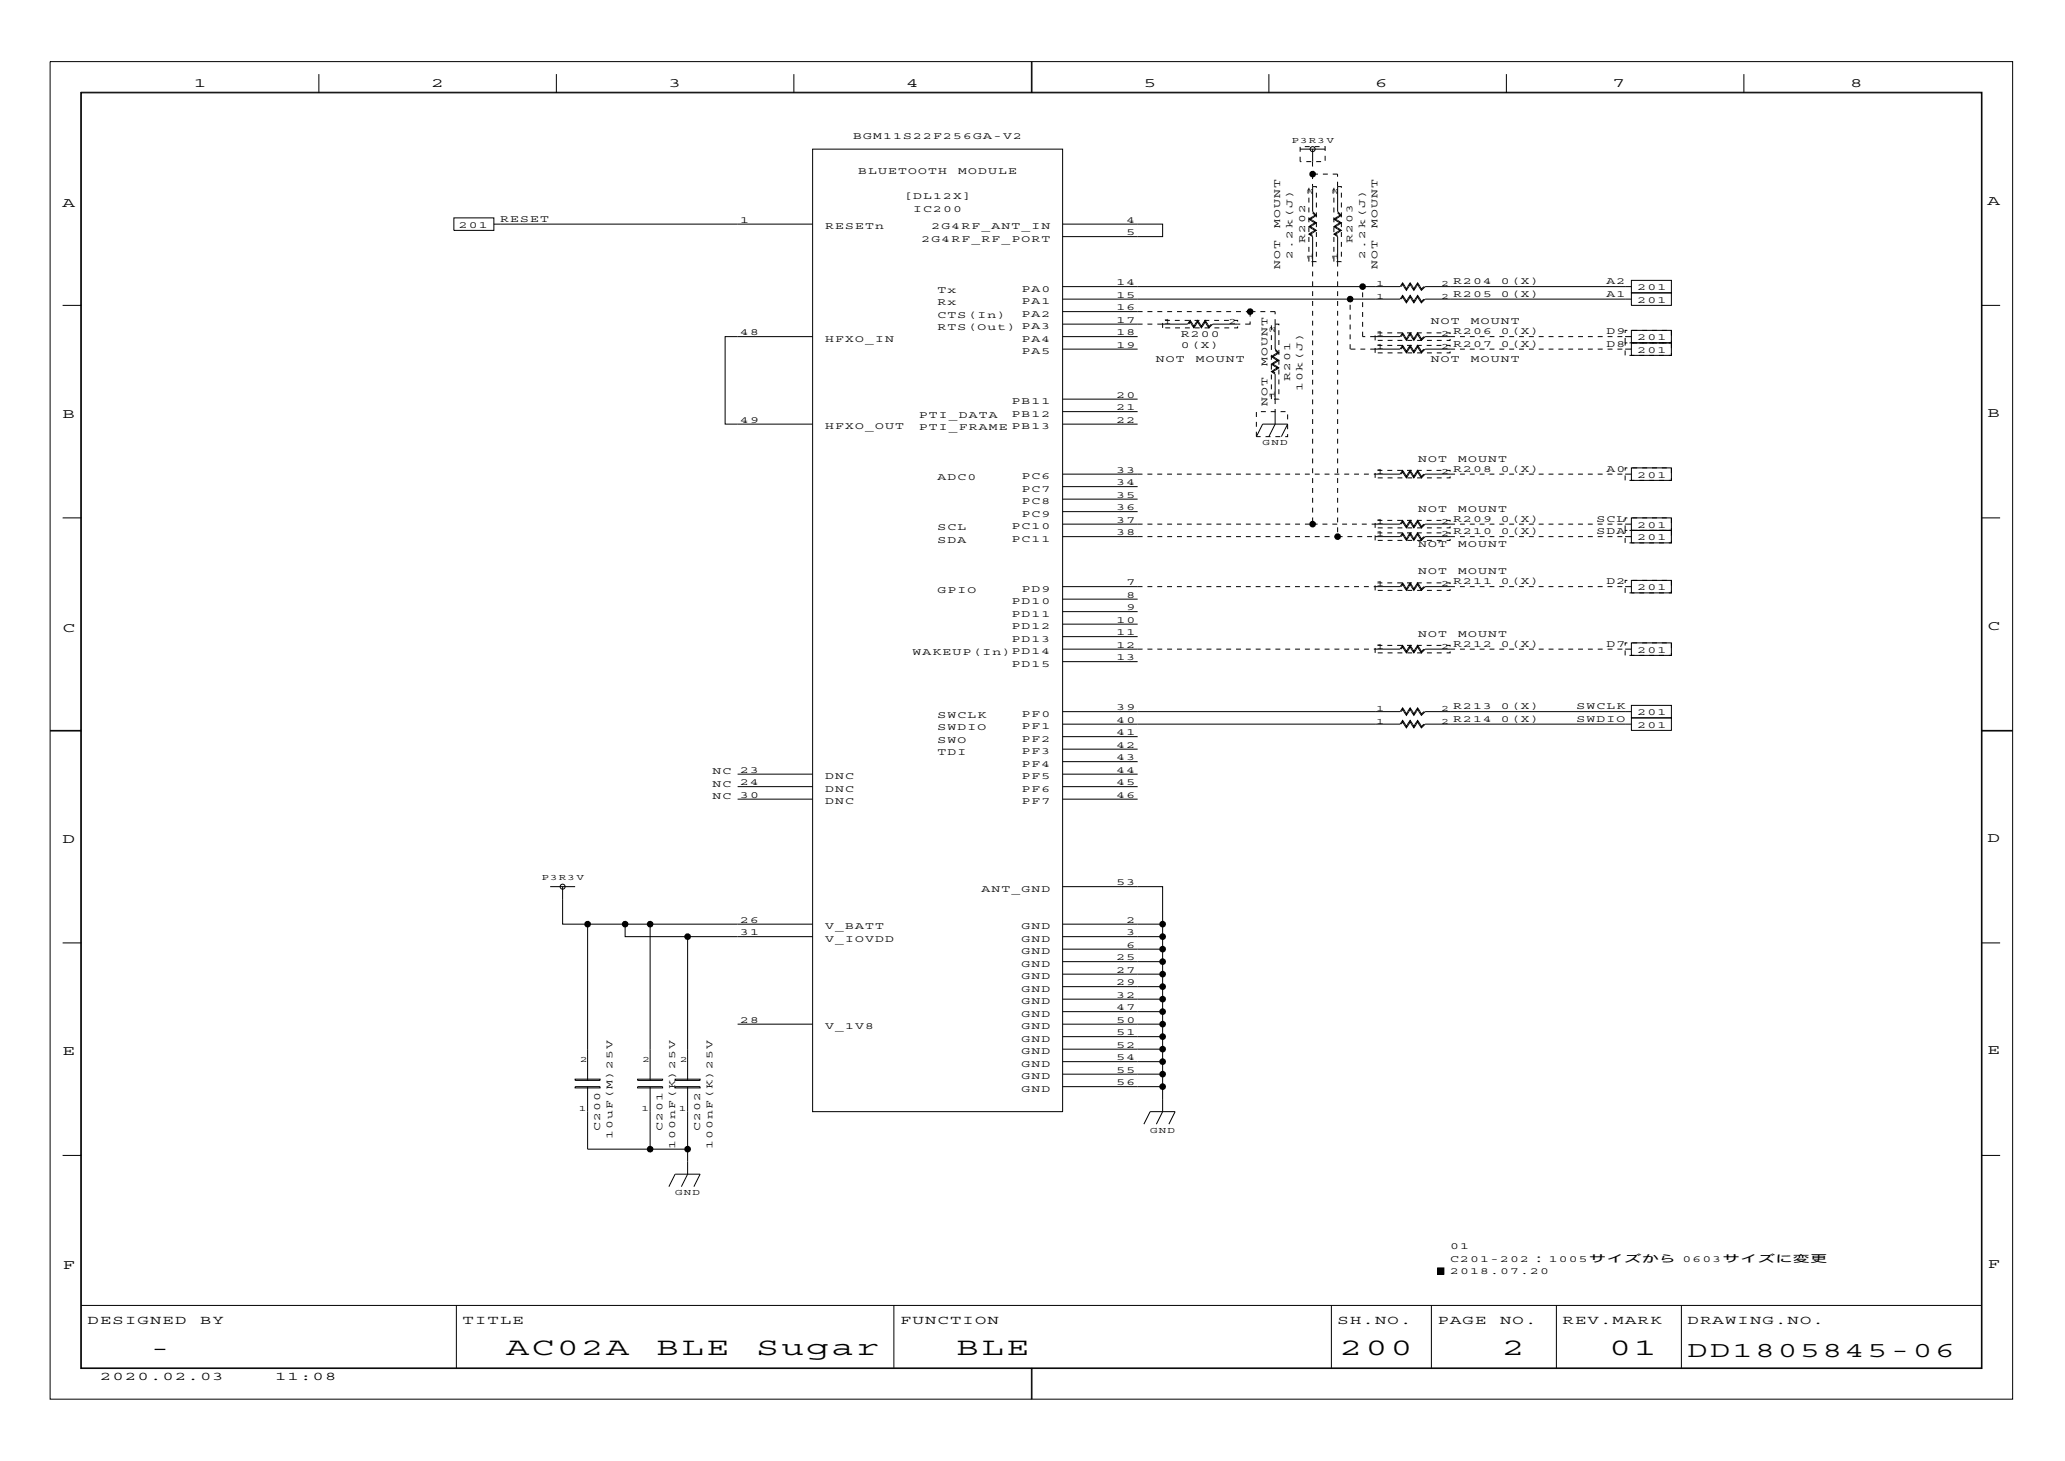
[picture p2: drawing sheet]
<svg xmlns="http://www.w3.org/2000/svg" width="297mm" height="210mm" viewBox="0 0 297 210" stroke-linecap="round" stroke-linejoin="round" font-family="sans-serif">
<g fill="none" stroke="#000" stroke-width=".14">
<path d="M7.2 8.9h282v192.1h-282zM11.6 13.3h273.2v183.3h-273.2zM11.7 13.3h273v183.2h-273zM45.8 10.6v2.7M79.9 10.6v2.7M114.1 10.6v2.7M148.2 8.9v4.4M148.3 8.9v4.4M182.3 10.6v2.7M216.4 10.6v2.7M250.6 10.6v2.7M65.2 31.3h5.8v1.8h-5.8z"/>
<path d="M71 32.2h.9M71.9 32.2h44.9M116.8 21.4h35.9v138.3h-35.9zM152.7 32.2h14.3v1.8h-14.3M186.8 21.4h3.6M186.8 21.1v.7M186.8 22.5v.7h.2M187.5 21.1h.7M187.7 23.2h.7M188.1 27v.7M188.1 28.4v.7M188.1 29.8v.7"/>
<path d="M188.1 31.2v.7M188.1 32.6v.7M188.1 34.1v.7M188.1 35.5v.7M188.1 36.9v.7M188.6 26.4v.4h.5v.2M188.6 24.6v1.1M188.6 23.2v.7M188.6 30.6l.3 .3-.8 .6 .8 .5-.8 .6 .8 .5-.8 .5 .5 .4v4.3M188.6 26.8v3.6l.5 .5-.9 .6 .9 .5-.9 .6 .9 .5-.9 .5 .4 .2M188.6 21.4v1.8M188.6 39v.7"/>
<path d="M188.6 25h.8M188.9 21.1h.7M189.1 23.2h.7M189.1 37.6h-.7M189.1 27.7v.7M189.1 29.1v.7M189.1 30.5v.7M189.1 31.9v.7M189.1 33.3v.7M189.1 34.8v.7M189.1 36.2v.7M190.1 25h.7"/>
<path d="M190.3 21.1h.1v.6M190.4 22.4v.7M191.5 25h.7M191.6 27v.7M191.6 28.4v.7M191.6 29.8v.7M191.6 31.2v.7M191.6 32.6v.7M191.6 34.1v.7M191.6 35.5v.7M191.6 36.9v.7M192.2 26.1v.7h.5v.2"/>
<path d="M192.2 25v.4M192.2 30.6l.3 .3-.9 .6 .9 .5-.9 .6 .9 .5-.9 .5 .6 .4M192.2 26.8v3.6l.5 .5-.9 .6 .9 .5-.9 .6 .9 .5-.9 .5 .4 .2M192.2 34v4.3M192.2 39v.7M192.7 37.6h-.7M192.7 27.7v.7M192.7 29.1v.7M192.7 30.5v.7M192.7 31.9v.7M192.7 33.3v.7M192.7 34.8v.7"/>
<path d="M192.7 36.2v.7M9 43.9h2.7M116.8 48.4h-12.6v12.5h12.6M152.7 48.4h10.7M152.7 50.2h10.7M152.7 57.3h10.7M152.7 59.1h10.7M164.2 44.8h-11.5M164.2 46.6h-11.5M164.9 44.8h.7M164.9 46.6h.7M166.3 44.8h.7"/>
<path d="M166.3 46.6h.7M167 46.4v.7M167 46.6h3.6l.4-.6 .5 .9 .6-.9 .5 .9 .5-.9 .6 .9 .3-.3M167.4 46h.7M167.4 47.1h.7M167.7 44.8h.7M168.8 46h.7M168.8 47.1h.7M169.1 44.8h.7M170.2 46h.7M170.2 47.1h.7M170.5 44.8h.7"/>
<path d="M170.8 46.6l.2-.4 .5 .9 .6-.9 .5 .9 .5-.9 .6 .9 .5-.5h3.6M171.6 46h.7M171.7 47.1h.7M171.9 44.8h.7M173 46h.7M173.1 47.1h.7M173.3 44.8h.8M174.4 46h.8M174.5 47.1h.7M174.8 44.8h.7M175.9 46h.7M175.9 47.1h.7"/>
<path d="M176.2 44.8h.7M177.3 46h.5v.2M177.6 44.8h.7M177.8 46.9v.2h-.5M177.8 46.6h.4M179 44.8h.6v.7M179.6 46.2v.4h-.7M179.7 44.8h.7M180.5 59.2v.7M181.1 44.8h.7M181.2 59.1h.7M182.5 44.8h.7"/>
<path d="M182.6 59.1h.7M182.7 46.7v.7M182.7 48.2v.7M182.7 49.6v.7M182.7 51v.7M182.7 52.4v.7M182.7 53.8v.7M182.7 55.2v.7M182.7 56.6v.7M183.2 46.6h.5v.1M183.2 44.8v.4M183.2 45.9v.7"/>
<path d="M183.2 50.3l.4 .4-.9 .5 .9 .6-.9 .5 .9 .6-.9 .5 .5 .3v4.4M183.2 46.6v3.6l.5 .5-.9 .5 .9 .6-.9 .5 .9 .6-.9 .5 .4 .2M183.2 58.8v2.1l-.9 1.8M183.7 57.3h-.7M183.7 47.4v.7M183.7 48.9v.7M183.7 50.3v.7M183.7 51.7v.7M183.7 53.1v.7M183.7 54.5v.7M183.7 55.9v.7M184 59.1h.7"/>
<path d="M185 59.5v.8M188.6 40.4v.7M188.6 41.8v.7M188.6 43.2v.8M188.6 44.7v.7M188.6 46.1v.7M188.6 47.5v.7M188.6 48.9v.7M188.6 50.3v.7M188.6 51.7v.7M188.6 53.1v.7M188.6 54.6v.7"/>
<path d="M188.6 56v.7M188.6 57.4v.7M188.6 58.8v.7M192.2 40.4v.7M192.2 41.8v.7M192.2 43.2v.8M192.2 44.7v.7M192.2 46.1v.7M192.2 47.5v.7M192.2 48.9v.7M192.2 50.3v.7M192.2 51.7v.7"/>
<path d="M192.2 53.1v.7M192.2 54.6v.7M192.2 56v.7M192.2 57.4v.7M192.2 58.8v.7M194 43v.1M194 43.8v.7M194 45.2v.7M194 46.6v.7M194 48v.7M194 49.5v.7M194 50.2h.7"/>
<path d="M195.4 50.2h.8M195.8 48.4h.4M195.8 41.2v.1M195.8 42v.7M195.8 43.4v.7M195.8 44.8v.7M195.8 46.2v.7M195.8 47.7v.7M197.6 48.2v.7M197.6 50v.7M197.9 49.6h.7M197.9 47.8h.7"/>
<path d="M197.9 50.7h.8M197.9 48.9h.8M199.3 49.6h.7M199.3 47.8h.7M199.4 50.7h.7M199.4 48.9h.7M200.7 49.6h.7M200.7 47.8h.7M200.8 50.7h.7M200.8 48.9h.7M201.2 50.2h-4.3M201.2 50.2l.3-.6 .6 .9 .1-.3"/>
<path d="M201.3 48.4l.2-.4 .6 .9 .5-.9 .5 .9 .6-.9 .5 .9 .6-.5h4.3M201.3 50.2l.2-.4 .6 .9 .3-.5M201.3 43l.2-.4 .6 .9 .5-.9 .5 .9 .6-.9 .5 .9 .6-.5h29.6M201.3 41.2l.2-.4 .6 .9 .5-.9 .5 .9 .6-.9 .5 .9 .6-.5h29.6M202.1 49.6h.8M202.1 47.8h.8M202.2 50.7h.7M202.2 48.9h.7M202.2 50.2l.4-.6 .5 .9 .6-.9 .5 .9 .4-.3M202.4 50.2l.2-.4 .5 .9 .6-.9 .5 .9 .6-.5M203.6 49.6h.7M203.6 47.8h.7"/>
<path d="M203.6 50.7h.7M203.6 48.9h.7M204 48.4l.2 .3 .4-.3M204 48.4l-.3-.6-.6 .9-.5-.9-.5 .9-.6-.9-.3 .6h-4.3M204.6 43l-.4 .3-.5-.9-.6 .9-.5-.9-.5 .9-.6-.9-.3 .6h-48.5M204.6 41.2l-.4 .3-.5-.9-.6 .9-.5-.9-.5 .9-.6-.9-.3 .6h-48.5M204.8 50.2h4.3M205 49.6h.7M205 47.8h.7M205 50.7h.7M205 48.9h.7M206.4 49.6h.7"/>
<path d="M206.4 47.8h.7M206.4 50.7h.7M206.4 48.9h.7M207.8 49.6h.5v.2M207.8 47.8h.5v.2M208.3 50.5v.2h-.5M208.3 48.7v.2h-.5M209.8 50.2h.7M209.8 48.4h.7M211.2 50.2h.7M211.2 48.4h.7M212.6 50.2h.7"/>
<path d="M212.6 48.4h.7M214 50.2h.7M214 48.4h.7M215.4 50.2h.7M215.4 48.4h.7M216.8 50.2h.7M216.8 48.4h.7M218.2 50.2h.7M218.2 48.4h.8M219.7 50.2h.7M219.7 48.4h.7M221.1 50.2h.7"/>
<path d="M221.1 48.4h.7M222.5 50.2h.7M222.5 48.4h.7M223.9 50.2h.7M223.9 48.4h.7M225.3 50.2h.7M225.3 48.4h.7M226.7 50.2h.7M226.7 48.4h.7M228.1 50.2h.7M228.1 48.4h.7M229.6 50.2h.7"/>
<path d="M229.6 48.4h.7M231 50.2h.7M231 48.4h.7M232.4 50.2h.7M232.4 48.4h.7M233.5 48.4h.9M233.5 50.2h.9M233.5 50.4v.7M233.5 48.6v.7M233.8 49.3h-.3v.3M233.8 47.5h-.3v.3M234.1 51.1h.7"/>
<path d="M234.1 49.3h.7M234.4 47.5h5.7v1.8h-5.7zM234.4 49.3h5.7v1.8h-5.7zM234.4 42.1h5.7v1.8h-5.7zM234.4 40.3h5.7v1.8h-5.7zM234.5 49.3h.7M234.5 47.5h.7M235.5 51.1h.7M235.5 49.3h.7M235.9 49.3h.7M235.9 47.5h.7M236.9 51.1h.7"/>
<path d="M236.9 49.3h.7M237.3 49.3h.8M237.3 47.5h.8M238.4 51.1h.7M238.4 49.3h.7M238.8 49.3h.7M238.8 47.5h.7M240.1 50.7v.4h-.3M240.1 49.3v.7M240.1 48.9v.4h-.3M240.1 47.5v.7M284.7 43.9h2.7"/>
<path d="M9 74.4h2.7M152.7 60.9h10.7M152.7 69.9h10.7M152.7 71.7h10.7M152.7 73.5h10.7M152.7 77.1h10.7M163.4 77.1h.8M164.1 68.1h-11.4M164.2 75.3h-11.5M164.9 68.1h.7M164.9 77.1h.7M164.9 75.3h.7"/>
<path d="M166.3 68.1h.7M166.3 77.1h.7M166.3 75.3h.7M167.7 68.1h.7M167.7 77.1h.7M167.7 75.3h.7M169.1 68.1h.7M169.1 77.1h.7M169.1 75.3h.7M170.5 68.1h.7M170.5 77.1h.7M170.5 75.3h.7"/>
<path d="M171.9 68.1h.7M171.9 77.1h.7M171.9 75.3h.7M173.3 68.1h.7M173.3 77.1h.8M173.3 75.3h.8M174.8 68.1h.7M174.8 77.1h.7M174.8 75.3h.7M176.2 68.1h.7M176.2 77.1h.7M176.2 75.3h.7"/>
<path d="M177.6 68.1h.7M177.6 77.1h.7M177.6 75.3h.7M179 68.1h.7M179 77.1h.7M179 75.3h.7M180.4 68.1h.7M180.4 77.1h.7M180.4 75.3h.7M180.5 60.6v.7M180.5 62v.7h.6M180.5 62.7l.9-1.8h3.6l-.9 1.8"/>
<path d="M181.8 68.1h.7M181.8 62.7h.7M181.8 77.1h.7M181.8 75.3h.7M183.2 68.1h.7M183.2 62.7h.7M183.2 77.1h.7M183.2 75.3h.7M184.7 68.1h.7M184.7 77.1h.7M184.7 75.3h.7M185 62.4v.3h-.3"/>
<path d="M185 61v.7M186.1 68.1h.7M186.1 77.1h.7M186.1 75.3h.7M187.5 68.1h.7M187.5 77.1h.7M187.5 75.3h.7M188.6 75.3h.7M188.6 60.2v.7M188.6 61.6v.7M188.6 63v.7M188.6 64.5v.7"/>
<path d="M188.6 65.9v.7M188.6 67.3v.7M188.6 68.7v.7M188.6 70.1v.7M188.6 71.5v.7M188.6 72.9v.7M188.6 74.4v.7M188.9 68.1h.7M188.9 77.1h.7M190 75.3h.7M190.3 68.1h.7M190.3 77.1h.7"/>
<path d="M191.4 75.3h.7M191.7 68.1h.7M191.7 77.1h1.2M192.2 60.2v.7M192.2 61.6v.7M192.2 63v.7M192.2 64.5v.7M192.2 65.9v.7M192.2 67.3v.7M192.2 68.7v.7M192.2 70.1v.7M192.2 71.5v.7"/>
<path d="M192.2 72.9v.7M192.2 74.4v.7M192.2 75.8v.7M192.8 75.3h.7M193.1 68.1h.7M193.6 77.1h.7M194.2 75.3h.8M194.5 68.1h.8M195 77.1h.7M195.7 75.3h.7M196 68.1h.7M196.4 77.1h.7"/>
<path d="M197.1 75.3h.5M197.4 68.1h.2M197.6 77.1h3.6l.3-.5 .6 .9 .5-.9 .5 .9 .6-.9 .5 .9 .4-.4M197.6 75.3h3.6l.3-.5 .6 .9 .5-.9 .5 .9 .6-.9 .5 .9 .4-.4M197.6 68.1h3.6M197.6 68v.7M197.6 75.1v.7M197.6 76.9v.7M197.9 74.8h.7M197.9 76.6h.7M197.9 67.6h.7M197.9 75.8h.8"/>
<path d="M197.9 77.6h.8M197.9 68.7h.8M199.3 74.8h.7M199.3 76.6h.7M199.3 67.6h.7M199.4 75.8h.7M199.4 77.6h.7M199.4 68.7h.7M200.7 74.8h.7M200.7 76.6h.7M200.7 67.6h.7M200.8 75.8h.7"/>
<path d="M200.8 77.6h.7M200.8 68.7h.7M201.2 68.1l.3-.5 .6 .9 .5-.9 .5 .9 .6-.9 .5 .9 .4-.4M201.3 68.1l.2-.3 .6 .9 .5-.9 .5 .9 .6-.9 .5 .9 .6-.6h3.5M201.3 77.1l.2-.4 .6 .9 .5-.9 .5 .9 .6-.9 .5 .9 .6-.5h3.5M201.3 75.3l.2-.4 .6 .9 .5-.9 .5 .9 .6-.9 .5 .9 .6-.5h3.5M202.1 74.8h.8M202.1 76.6h.8M202.1 67.6h.8M202.2 75.8h.7M202.2 77.6h.7M202.2 68.7h.7"/>
<path d="M203.6 74.8h.7M203.6 76.6h.7M203.6 67.6h.7M203.6 75.8h.7M203.6 77.6h.7M203.6 68.7h.7M205 74.8h.7M205 76.6h.7M205 67.6h.7M205 75.8h.7M205 77.6h.7M205 68.7h.7"/>
<path d="M206.4 74.8h.7M206.4 76.6h.7M206.4 67.6h.7M206.4 75.8h.7M206.4 77.6h.7M206.4 68.7h.7M207.8 74.8h.5v.1M207.8 76.6h.5v.1M207.8 67.6h.5v.1M208.3 68.1h.7M208.3 77.1h.7M208.3 75.3h.8"/>
<path d="M208.3 75.6v.2h-.5M208.3 77.4v.2h-.5M208.3 68.5v.2h-.5M209.8 68.1h.7M209.8 77.1h.7M209.8 75.3h.7M211.2 68.1h.7M211.2 77.1h.7M211.2 75.3h.7M212.6 68.1h.7M212.6 77.1h.7M212.6 75.3h.7"/>
<path d="M214 68.1h.7M214 77.1h.7M214 75.3h.7M215.4 68.1h.7M215.4 77.1h.7M215.4 75.3h.7M216.8 68.1h.7M216.8 77.1h.7M216.8 75.3h.7M218.2 68.1h.7M218.2 77.1h.7M218.2 75.3h.7"/>
<path d="M219.7 68.1h.7M219.7 77.1h.7M219.7 75.3h.7M221.1 68.1h.7M221.1 77.1h.7M221.1 75.3h.7M222.5 68.1h.7M222.5 77.1h.7M222.5 75.3h.7M223.9 68.1h.7M223.9 77.1h.7M223.9 75.3h.7"/>
<path d="M225.3 68.1h.7M225.3 77.1h.7M225.3 75.3h.7M226.7 68.1h.7M226.7 77.1h.7M226.7 75.3h.7M228.1 68.1h.7M228.1 77.1h.7M228.1 75.3h.7M229.6 68.1h.7M229.6 77.1h.7M229.6 75.3h.7"/>
<path d="M231 68.1h.7M231 77.1h.7M231 75.3h.7M232.4 68.1h.7M232.4 77.1h.7M232.4 75.3h.7M233.5 77.1h.9M233.5 75.3h.9M233.5 68.1h.9M233.5 68.3v.7M233.5 75.5v.7M233.5 77.3v.7"/>
<path d="M233.8 74.4h-.3v.4M233.8 76.2h-.3v.4M233.8 67.2h-.3v.4M234.1 76.2h1.1M234.1 78h.7M234.1 69h.7M234.4 76.2h5.7v1.8h-5.7zM234.4 74.4h5.7v1.8h-5.7zM234.4 67.2h5.7v1.8h-5.7zM234.5 74.4h.7M234.5 67.2h.7M235.5 76.2h1.1"/>
<path d="M235.5 78h.7M235.5 69h.7M235.9 74.4h.7M235.9 67.2h.7M236.9 76.2h1.2M236.9 78h.7M236.9 69h.7M237.3 74.4h.8M237.3 67.2h.8M238.4 76.2h1.1M238.4 78h.7M238.4 69h.7"/>
<path d="M238.8 74.4h.7M238.8 67.2h.7M240.1 75.9v.3h-.3M240.1 77.7v.3h-.3M240.1 68.7v.3h-.3M240.1 67.3v.7M240.1 74.4v.8M240.1 76.2v.8M284.7 74.4h2.7M152.7 86.1h10.7M152.7 87.9h10.7M152.7 89.7h10.7"/>
<path d="M152.7 91.5h10.7M152.7 95.1h10.7M164.1 84.3h-11.4M164.2 93.3h-11.5M164.9 84.3h.7M164.9 93.3h.7M166.3 84.3h.7M166.3 93.3h.7M167.7 84.3h.7M167.7 93.3h.7M169.1 84.3h.7M169.1 93.3h.7"/>
<path d="M170.5 84.3h.7M170.5 93.3h.7M171.9 84.3h.7M171.9 93.3h.7M173.3 84.3h.7M173.3 93.3h.8M174.8 84.3h.7M174.8 93.3h.7M176.2 84.3h.7M176.2 93.3h.7M177.6 84.3h.7M177.6 93.3h.7"/>
<path d="M179 84.3h.7M179 93.3h.7M180.4 84.3h.7M180.4 93.3h.7M181.8 84.3h.7M181.8 93.3h.7M183.2 84.3h.7M183.2 93.3h.7M184.6 84.3h.8M184.7 93.3h.7M186.1 84.3h.7M186.1 93.3h.7"/>
<path d="M187.5 84.3h.7M187.5 93.3h.7M188.9 84.3h.7M188.9 93.3h.7M190.3 84.3h.7M190.3 93.3h.7M191.7 84.3h.7M191.7 93.3h.7M193.1 84.3h.7M193.1 93.3h.7M194.5 84.3h.8M194.6 93.3h.7"/>
<path d="M196 84.3h.7M196 93.3h.7M197.4 93.3h.2M197.6 93.3h3.6l.3-.6 .6 .9 .5-.9 .5 .9 .6-.9 .5 .9 .4-.3M197.6 84.1v.7M197.6 93.1v.7M197.9 92.7h.7M197.9 83.7h.7M197.9 93.8h.8M197.9 84.8h.8M199.3 92.7h.7M199.3 83.7h.7"/>
<path d="M199.4 93.8h.7M199.4 84.8h.7M200.7 92.7h.7M200.7 83.7h.7M200.8 93.8h.7M200.8 84.8h.7M201.3 93.3l.2-.4 .6 .9 .5-.9 .5 .9 .6-.9 .5 .9 .6-.5h3.5M201.3 84.3l.2-.4 .6 .9 .5-.9 .5 .9 .6-.9 .5 .9 .6-.5h4.2M202.1 92.7h.8M202.1 83.7h.8M202.2 93.8h.7M202.2 84.8h.7"/>
<path d="M203.6 92.7h.7M203.6 83.7h.7M203.6 93.8h.7M203.6 84.8h.7M204.6 84.3l-.4 .3-.5-.9-.6 .9-.5-.9-.5 .9-.6-.9-.3 .6h-3.8M205 92.7h.7M205 83.7h.7M205 93.8h.7M205 84.8h.7M206.4 92.7h.7M206.4 83.7h.7M206.4 93.8h.7"/>
<path d="M206.4 84.8h.7M207.8 92.7h.5v.2M207.8 83.7h.5v.2M208.3 93.6v.2h-.5M208.3 84.6v.2h-.5M208.3 93.3h.8M209.8 84.3h.7M209.8 93.3h.7M211.2 84.3h.7M211.2 93.3h.7M212.6 84.3h.7M212.6 93.3h.7"/>
<path d="M214 84.3h.7M214 93.3h.7M215.4 84.3h.7M215.4 93.3h.7M216.8 84.3h.7M216.8 93.3h.7M218.2 84.3h.7M218.2 93.3h.8M219.6 84.3h.8M219.7 93.3h.7M221.1 84.3h.7M221.1 93.3h.7"/>
<path d="M222.5 84.3h.7M222.5 93.3h.7M223.9 84.3h.7M223.9 93.3h.7M225.3 84.3h.7M225.3 93.3h.7M226.7 84.3h.7M226.7 93.3h.7M228.1 84.3h.7M228.1 93.3h.7M229.5 84.3h.8M229.6 93.3h.7"/>
<path d="M231 84.3h.7M231 93.3h.7M232.4 84.3h.7M232.4 93.3h.7M233.5 93.3h.9M233.5 84.3h.9M233.5 84.5v.7M233.5 93.5v.7M233.8 92.4h-.3v.3M233.8 83.4h-.3v.4M234.1 94.2h.7M234.1 85.2h.7"/>
<path d="M234.4 92.4h5.7v1.8h-5.7zM234.4 83.4h5.7v1.8h-5.7zM234.5 92.4h.7M234.5 83.4h.7M235.5 94.2h.7M235.5 85.2h.7M235.9 92.4h.7M235.9 83.4h.7M236.9 94.2h.7M236.9 85.2h.7M237.3 92.4h.8M237.3 83.4h.8"/>
<path d="M238.4 94.2h.7M238.4 85.2h.7M238.8 92.4h.7M238.8 83.4h.7M240.1 93.8v.4h-.3M240.1 84.8v.4h-.3M240.1 83.4v.7M240.1 92.4v.7M7.2 105h4.5M7.2 104.9h4.5M106 111.2h10.8M106 113h10.8"/>
<path d="M106 114.8h10.8M152.7 111.2h10.7M152.7 113h10.7M152.7 114.8h10.7M152.7 105.8h10.7M152.7 107.6h10.7M152.7 109.4h10.7M197.6 104h3.6l.3-.5 .6 .9 .5-.9 .5 .9 .6-.9 .5 .9 .4-.4M197.6 102.2h3.6l.3-.5 .6 .9 .5-.9 .5 .9 .6-.9 .5 .9 .4-.4M197.6 102.2h-44.9M197.6 104h-44.9M201.3 104l.2-.3 .6 .9 .5-.9 .5 .9 .6-.9 .5 .9 .6-.6h3.5"/>
<path d="M201.3 102.2l.2-.3 .6 .9 .5-.9 .5 .9 .6-.9 .5 .9 .6-.6h3.5M208.3 102.2h25.2M208.3 104h25.2M233.5 102.2h.9M233.5 104h.9M234.4 101.3h5.7v1.8h-5.7zM234.4 103.1h5.7v1.8h-5.7zM284.7 104.9h4.5M284.7 105h4.5M9 135.5h2.7M79 127.4h3.6M80.8 127.4v5.4h9v1.8h27"/>
<path d="M84.4 132.8v22.4M89.8 132.8h27M93.4 132.8v22.4M98.8 134.6v20.6M152.7 127.4h10.7M163.4 127.4h3.6v30.5M167 132.8h-14.3M167 134.6h-14.3M167 136.4h-14.3M167 138.2h-14.3M167 140h-14.3M284.7 135.5h2.7"/>
<path d="M82.6 156.1h3.6v.2h-3.6zM82.6 155h3.6v.2h-3.6zM84.4 156.1v9h14.4M91.6 156.1h3.6v.2h-3.6zM91.6 155h3.6v.2h-3.6zM93.4 156.1v9M97 156.1h3.6v.2h-3.6zM97 155h3.6v.2h-3.6zM98.8 156.1v12.6l-.9 1.8M106 147.1h10.8M167 147.1h-14.3M167 141.8h-14.3"/>
<path d="M167 143.5l-14.3 .1M167 145.3h-14.3M167 148.9h-14.3M167 150.7h-14.3M167 152.5h-14.3M167 154.3h-14.3M167 156.1h-14.3M167 157.9v1.8l-.9 1.8M9 166h2.7M96.1 170.5l.9-1.8h3.6l-.9 1.8M164.3 161.5l.9-1.8h3.6l-.9 1.8M284.7 166h2.7"/>
<path d="M11.7 187.6h273M65.6 187.6v8.9M128.4 187.6v8.9M148.2 196.5v4.5M148.3 196.5v4.5M191.3 187.6v8.9M205.7 187.6v8.9M206.5 182.2h.9v.9h-.9zM223.6 187.6v8.9M241.6 187.6v8.9"/>
<circle cx="188.6" cy="21.4" r=".36"/>
<circle cx="80.8" cy="127.4" r=".36"/>
</g>
<g fill="#000">
<path d="M206.6 182.2h.8v.9h-.8z"/>
<circle cx="188.6" cy="25" r=".49"/>
<circle cx="179.6" cy="44.8" r=".49"/>
<circle cx="194" cy="43" r=".49"/>
<circle cx="195.8" cy="41.2" r=".49"/>
<circle cx="188.6" cy="75.3" r=".49"/>
<circle cx="192.2" cy="77.1" r=".49"/>
<circle cx="84.4" cy="132.8" r=".49"/>
<circle cx="89.8" cy="132.8" r=".49"/>
<circle cx="93.4" cy="132.8" r=".49"/>
<circle cx="98.8" cy="134.6" r=".49"/>
<circle cx="167" cy="138.2" r=".49"/>
<circle cx="167" cy="134.6" r=".49"/>
<circle cx="167" cy="140" r=".49"/>
<circle cx="167" cy="132.8" r=".49"/>
<circle cx="167" cy="136.4" r=".49"/>
<circle cx="167" cy="141.8" r=".49"/>
<circle cx="167" cy="152.5" r=".49"/>
<circle cx="167" cy="145.3" r=".49"/>
<circle cx="167" cy="154.3" r=".49"/>
<circle cx="167" cy="156.1" r=".49"/>
<circle cx="167" cy="143.5" r=".49"/>
<circle cx="167" cy="147.1" r=".49"/>
<circle cx="167" cy="148.9" r=".49"/>
<circle cx="167" cy="150.7" r=".49"/>
<circle cx="93.4" cy="165.1" r=".49"/>
<circle cx="98.8" cy="165.1" r=".49"/>
</g>
<g font-size="3.6">
<text x="72.8" y="194.7">AC02A</text>
<text x="94.3" y="194.7">BLE</text>
<text x="108.7" y="194.7">Sugar</text>
<text x="137.4" y="194.7">BLE</text>
<text x="192.5" y="194.7">200</text>
<text x="215.9" y="194.7">2</text>
<text x="231.2" y="194.7">01</text>
</g>
<g font-size="3.2">
<text x="21.6" y="194.7">-</text>
<text x="242.5" y="194.9">DD1805845-06</text>
</g>
<g font-size="2">
<text x="27.9" y="12.4">1</text>
<text x="62" y="12.4">2</text>
<text x="96.1" y="12.4">3</text>
<text x="130.2" y="12.4">4</text>
<text x="164.3" y="12.4">5</text>
<text x="197.6" y="12.4">6</text>
<text x="231.7" y="12.4">7</text>
<text x="265.8" y="12.4">8</text>
<text x="9" y="29.7">A</text>
<text x="285.6" y="29.5">A</text>
<text x="285.6" y="59.9">B</text>
<text x="9" y="60">B</text>
<text x="9" y="90.7">C</text>
<text x="285.6" y="90.6">C</text>
<text x="9" y="121.1">D</text>
<text x="285.6" y="120.9">D</text>
<text x="9" y="151.6">E</text>
<text x="285.6" y="151.5">E</text>
<text x="9" y="182.3">F</text>
<text x="285.6" y="182.2">F</text>
</g>
<g font-size="1.8">
<text x="12.6" y="190.2">DESIGNED</text>
<text x="28.8" y="190.2">BY</text>
<text x="66.5" y="190.2">TITLE</text>
<text x="129.3" y="190.2">FUNCTION</text>
<text x="192.2" y="190.2">SH.NO.</text>
<text x="206.6" y="190.2">PAGE</text>
<text x="215.5" y="190.2">NO.</text>
<text x="224.5" y="190.2">REV.MARK</text>
<text x="242.5" y="190.2">DRAWING.NO.</text>
<text x="14.4" y="198.3">2020.02.03</text>
<text x="39.5" y="198.3">11:08</text>
</g>
<g font-size="1.4">
<text x="122.6" y="20">BGM11S22F256GA-V2</text>
<text x="123.3" y="25">BLUETOOTH</text>
<text x="129.8" y="28.6">[DL12X]</text>
<text x="137.7" y="25">MODULE</text>
<text x="65.9" y="32.7">201</text>
<text x="71.9" y="31.8">RESET</text>
<text x="106.3" y="32">1</text>
<text x="118.5" y="32.9">RESETn</text>
<text x="131.2" y="30.4">IC200</text>
<text x="132.4" y="34.7">2G4RF_RF_PORT</text>
<text x="133.8" y="32.9">2G4RF_ANT_IN</text>
<text x="161.8" y="32">4</text>
<text x="161.8" y="33.8">5</text>
<text x="183.9" y="32.8" transform="rotate(-90 183.9 32.8)">MOUNT</text>
<text x="187.5" y="35" transform="rotate(-90 187.5 35)">R202</text>
<text x="194.3" y="35" transform="rotate(-90 194.3 35)">R203</text>
<text x="197.9" y="32.8" transform="rotate(-90 197.9 32.8)">MOUNT</text>
<text x="146.7" y="41.9">PA0</text>
<text x="160.4" y="41">14</text>
<text x="183.9" y="38.6" transform="rotate(-90 183.9 38.6)">NOT</text>
<text x="185.7" y="37.1" transform="rotate(-90 185.7 37.1)">2.2k(J)</text>
<text x="196.1" y="37.1" transform="rotate(-90 196.1 37.1)">2.2k(J)</text>
<text x="197.9" y="38.6" transform="rotate(-90 197.9 38.6)">NOT</text>
<text x="208.8" y="40.8">R204</text>
<text x="215.6" y="40.8">0(X)</text>
<text x="230.8" y="40.8">A2</text>
<text x="235.3" y="41.7">201</text>
<text x="134.7" y="42.1">Tx</text>
<text x="134.7" y="43.9">Rx</text>
<text x="134.7" y="45.7">CTS(In)</text>
<text x="134.7" y="47.5">RTS(Out) PA3</text>
<text x="146.7" y="43.7">PA1</text>
<text x="146.7" y="45.5">PA2</text>
<text x="160.4" y="42.8">15</text>
<text x="160.4" y="44.6">16</text>
<text x="160.4" y="46.4">17</text>
<text x="205.6" y="46.6">NOT</text>
<text x="208.8" y="42.6">R205</text>
<text x="211.3" y="46.6">MOUNT</text>
<text x="215.6" y="42.6">0(X)</text>
<text x="230.8" y="42.6">A1</text>
<text x="235.3" y="43.5">201</text>
<text x="106.3" y="48.2">48</text>
<text x="118.5" y="49.1">HFXO_IN</text>
<text x="146.7" y="49.1">PA4</text>
<text x="146.7" y="50.9">PA5</text>
<text x="160.4" y="48.2">18</text>
<text x="160.4" y="50">19</text>
<text x="166.1" y="52">NOT</text>
<text x="169.6" y="48.4">R200</text>
<text x="169.6" y="50.1">0(X)</text>
<text x="171.8" y="52">MOUNT</text>
<text x="182.1" y="52.6" transform="rotate(-90 182.1 52.6)">MOUNT</text>
<text x="205.6" y="52">NOT</text>
<text x="208.8" y="48">R206</text>
<text x="208.8" y="49.8">R207</text>
<text x="211.3" y="52">MOUNT</text>
<text x="215.6" y="48">0(X)</text>
<text x="215.6" y="49.8">0(X)</text>
<text x="230.8" y="49.8">D8</text>
<text x="230.8" y="48">D9</text>
<text x="235.3" y="50.7">201</text>
<text x="235.3" y="48.9">201</text>
<text x="145.3" y="58.1">PB11</text>
<text x="145.3" y="59.9">PB12</text>
<text x="160.4" y="57.2">20</text>
<text x="160.4" y="59">21</text>
<text x="182.1" y="58.3" transform="rotate(-90 182.1 58.3)">NOT</text>
<text x="185.4" y="54.7" transform="rotate(-90 185.4 54.7)">R201</text>
<text x="187.2" y="56.2" transform="rotate(-90 187.2 56.2)">10k(J)</text>
<text x="106.3" y="60.8">49</text>
<text x="118.5" y="61.7">HFXO_OUT</text>
<text x="132" y="60">PTI_DATA</text>
<text x="132" y="61.8">PTI_FRAME PB13</text>
<text x="160.4" y="60.8">22</text>
<text x="134.7" y="69">ADC0</text>
<text x="146.7" y="68.8">PC6</text>
<text x="146.7" y="70.6">PC7</text>
<text x="160.4" y="67.9">33</text>
<text x="160.4" y="69.7">34</text>
<text x="160.4" y="71.5">35</text>
<text x="203.8" y="66.3">NOT</text>
<text x="208.8" y="67.8">R208</text>
<text x="209.5" y="66.3">MOUNT</text>
<text x="215.6" y="67.8">0(X)</text>
<text x="230.8" y="67.8">A0</text>
<text x="235.3" y="68.7">201</text>
<text x="134.7" y="76.2">SCL</text>
<text x="134.7" y="78">SDA</text>
<text x="145.3" y="76">PC10</text>
<text x="145.3" y="77.8">PC11</text>
<text x="146.7" y="72.4">PC8</text>
<text x="146.7" y="74.2">PC9</text>
<text x="160.4" y="73.3">36</text>
<text x="160.4" y="75.1">37</text>
<text x="160.4" y="76.9">38</text>
<text x="203.8" y="73.5">NOT</text>
<text x="208.8" y="76.7">R210</text>
<text x="208.8" y="74.9">R209</text>
<text x="209.5" y="73.5">MOUNT</text>
<text x="215.6" y="76.7">0(X)</text>
<text x="215.6" y="74.9">0(X)</text>
<text x="229.4" y="74.9">SCL</text>
<text x="229.4" y="76.7">SDA</text>
<text x="235.3" y="75.8">201</text>
<text x="235.3" y="77.6">201</text>
<text x="203.8" y="82.5">NOT</text>
<text x="203.8" y="78.5">NOT</text>
<text x="208.8" y="83.9">R211</text>
<text x="209.5" y="82.5">MOUNT</text>
<text x="209.5" y="78.5">MOUNT</text>
<text x="215.6" y="83.9">0(X)</text>
<text x="230.8" y="83.9">D2</text>
<text x="134.7" y="85.2">GPIO</text>
<text x="145.3" y="86.8">PD10</text>
<text x="145.3" y="88.6">PD11</text>
<text x="146.7" y="85">PD9</text>
<text x="160.4" y="89.5">10</text>
<text x="161.8" y="84.1">7</text>
<text x="161.8" y="85.9">8</text>
<text x="161.8" y="87.7">9</text>
<text x="235.3" y="84.8">201</text>
<text x="131.1" y="94.2">WAKEUP(In)PD14</text>
<text x="145.3" y="90.4">PD12</text>
<text x="145.3" y="92.2">PD13</text>
<text x="145.3" y="95.8">PD15</text>
<text x="160.4" y="91.3">11</text>
<text x="160.4" y="93.1">12</text>
<text x="160.4" y="94.9">13</text>
<text x="203.8" y="91.5">NOT</text>
<text x="208.8" y="92.9">R212</text>
<text x="209.5" y="91.5">MOUNT</text>
<text x="215.6" y="92.9">0(X)</text>
<text x="230.8" y="92.9">D7</text>
<text x="235.3" y="93.8">201</text>
<text x="208.8" y="101.9">R213</text>
<text x="215.6" y="101.9">0(X)</text>
<text x="226.5" y="101.9">SWCLK</text>
<text x="134.7" y="103.1">SWCLK</text>
<text x="134.7" y="104.9">SWDIO</text>
<text x="134.7" y="106.7">SWO</text>
<text x="146.7" y="103">PF0</text>
<text x="146.7" y="104.8">PF1</text>
<text x="146.7" y="106.6">PF2</text>
<text x="160.4" y="102.1">39</text>
<text x="160.4" y="103.9">40</text>
<text x="160.4" y="105.7">41</text>
<text x="160.4" y="107.5">42</text>
<text x="208.8" y="103.7">R214</text>
<text x="215.6" y="103.7">0(X)</text>
<text x="226.5" y="103.7">SWDIO</text>
<text x="235.3" y="102.8">201</text>
<text x="235.3" y="104.6">201</text>
<text x="102.4" y="111.2">NC</text>
<text x="102.4" y="113">NC</text>
<text x="106.3" y="111">23</text>
<text x="106.3" y="112.8">24</text>
<text x="118.5" y="111.9">DNC</text>
<text x="118.5" y="113.7">DNC</text>
<text x="134.7" y="108.5">TDI</text>
<text x="146.7" y="108.3">PF3</text>
<text x="146.7" y="110.1">PF4</text>
<text x="146.7" y="111.9">PF5</text>
<text x="146.7" y="113.7">PF6</text>
<text x="160.4" y="109.2">43</text>
<text x="160.4" y="111">44</text>
<text x="160.4" y="112.8">45</text>
<text x="102.4" y="114.8">NC</text>
<text x="106.3" y="114.6">30</text>
<text x="118.5" y="115.5">DNC</text>
<text x="146.7" y="115.5">PF7</text>
<text x="160.4" y="114.6">46</text>
<text x="141" y="128.1">ANT_GND</text>
<text x="160.4" y="127.2">53</text>
<text x="106.3" y="132.6">26</text>
<text x="106.3" y="134.4">31</text>
<text x="118.5" y="133.5">V_BATT</text>
<text x="118.5" y="135.3">V_IOVDD</text>
<text x="146.7" y="133.5">GND</text>
<text x="146.7" y="135.3">GND</text>
<text x="146.7" y="137.1">GND</text>
<text x="160.4" y="138">25</text>
<text x="161.8" y="132.6">2</text>
<text x="161.8" y="134.4">3</text>
<text x="161.8" y="136.2">6</text>
<text x="146.7" y="138.9">GND</text>
<text x="146.7" y="140.7">GND</text>
<text x="146.7" y="142.5">GND</text>
<text x="160.4" y="139.8">27</text>
<text x="160.4" y="141.6">29</text>
<text x="160.4" y="143.4">32</text>
<text x="106.3" y="147">28</text>
<text x="118.5" y="147.9">V_1V8</text>
<text x="146.7" y="144.3">GND</text>
<text x="146.7" y="146.1">GND</text>
<text x="146.7" y="147.9">GND</text>
<text x="146.7" y="149.7">GND</text>
<text x="160.4" y="145.2">47</text>
<text x="160.4" y="147">50</text>
<text x="160.4" y="148.8">51</text>
<text x="146.7" y="151.5">GND</text>
<text x="146.7" y="153.2">GND</text>
<text x="146.7" y="155">GND</text>
<text x="160.4" y="150.6">52</text>
<text x="160.4" y="152.3">54</text>
<text x="160.4" y="154.1">55</text>
<text x="160.4" y="155.9">56</text>
<text x="146.7" y="156.8">GND</text>
<text x="86.2" y="162.5" transform="rotate(-90 86.2 162.5)">C200</text>
<text x="88" y="163.6" transform="rotate(-90 88 163.6)">10uF(M)25V</text>
<text x="95.2" y="162.5" transform="rotate(-90 95.2 162.5)">C201</text>
<text x="97" y="165" transform="rotate(-90 97 165)">100nF(K)25V</text>
<text x="100.6" y="162.5" transform="rotate(-90 100.6 162.5)">C202</text>
<text x="102.4" y="165" transform="rotate(-90 102.4 165)">100nF(K)25V</text>
<text x="208.3" y="179.5">01</text>
<text x="208.3" y="183.1">2018.07.20</text>
<text x="208.3" y="181.3">C201-202：1005サイズから 0603サイズに変更</text>
</g>
<g font-size="1.3">
<text x="185.5" y="20.5">P3R3V</text>
<text x="188.6" y="28.1" transform="rotate(-90 188.6 28.1)">2</text>
<text x="192.1" y="28.1" transform="rotate(-90 192.1 28.1)">2</text>
<text x="188.6" y="37.4" transform="rotate(-90 188.6 37.4)">1</text>
<text x="192.1" y="37.4" transform="rotate(-90 192.1 37.4)">1</text>
<text x="197.8" y="41.1">1</text>
<text x="207.1" y="41.1">2</text>
<text x="167.2" y="46.5">1</text>
<text x="176.6" y="46.5">2</text>
<text x="183.2" y="47.8" transform="rotate(-90 183.2 47.8)">2</text>
<text x="197.8" y="42.9">1</text>
<text x="207.1" y="42.9">2</text>
<text x="197.8" y="50.1">1</text>
<text x="197.8" y="48.3">1</text>
<text x="207.1" y="50.1">2</text>
<text x="207.1" y="48.3">2</text>
<text x="183.2" y="57.2" transform="rotate(-90 183.2 57.2)">1</text>
<text x="181.4" y="64">GND</text>
<text x="197.8" y="68.1">1</text>
<text x="207.1" y="68.1">2</text>
<text x="197.8" y="75.3">1</text>
<text x="197.8" y="77.1">1</text>
<text x="207.1" y="75.3">2</text>
<text x="207.1" y="77.1">2</text>
<text x="197.8" y="84.2">1</text>
<text x="207.1" y="84.2">2</text>
<text x="197.8" y="93.2">1</text>
<text x="207.1" y="93.2">2</text>
<text x="197.8" y="102.2">1</text>
<text x="197.8" y="104">1</text>
<text x="207.1" y="102.2">2</text>
<text x="207.1" y="104">2</text>
<text x="77.8" y="126.5">P3R3V</text>
<text x="83.3" y="152.5">2</text>
<text x="92.3" y="152.5">2</text>
<text x="97.7" y="152.5">2</text>
<text x="83.2" y="159.7">1</text>
<text x="92.1" y="159.7">1</text>
<text x="97.5" y="159.7">1</text>
<text x="165.2" y="162.8">GND</text>
<text x="97" y="171.7">GND</text>
</g>
</svg>
